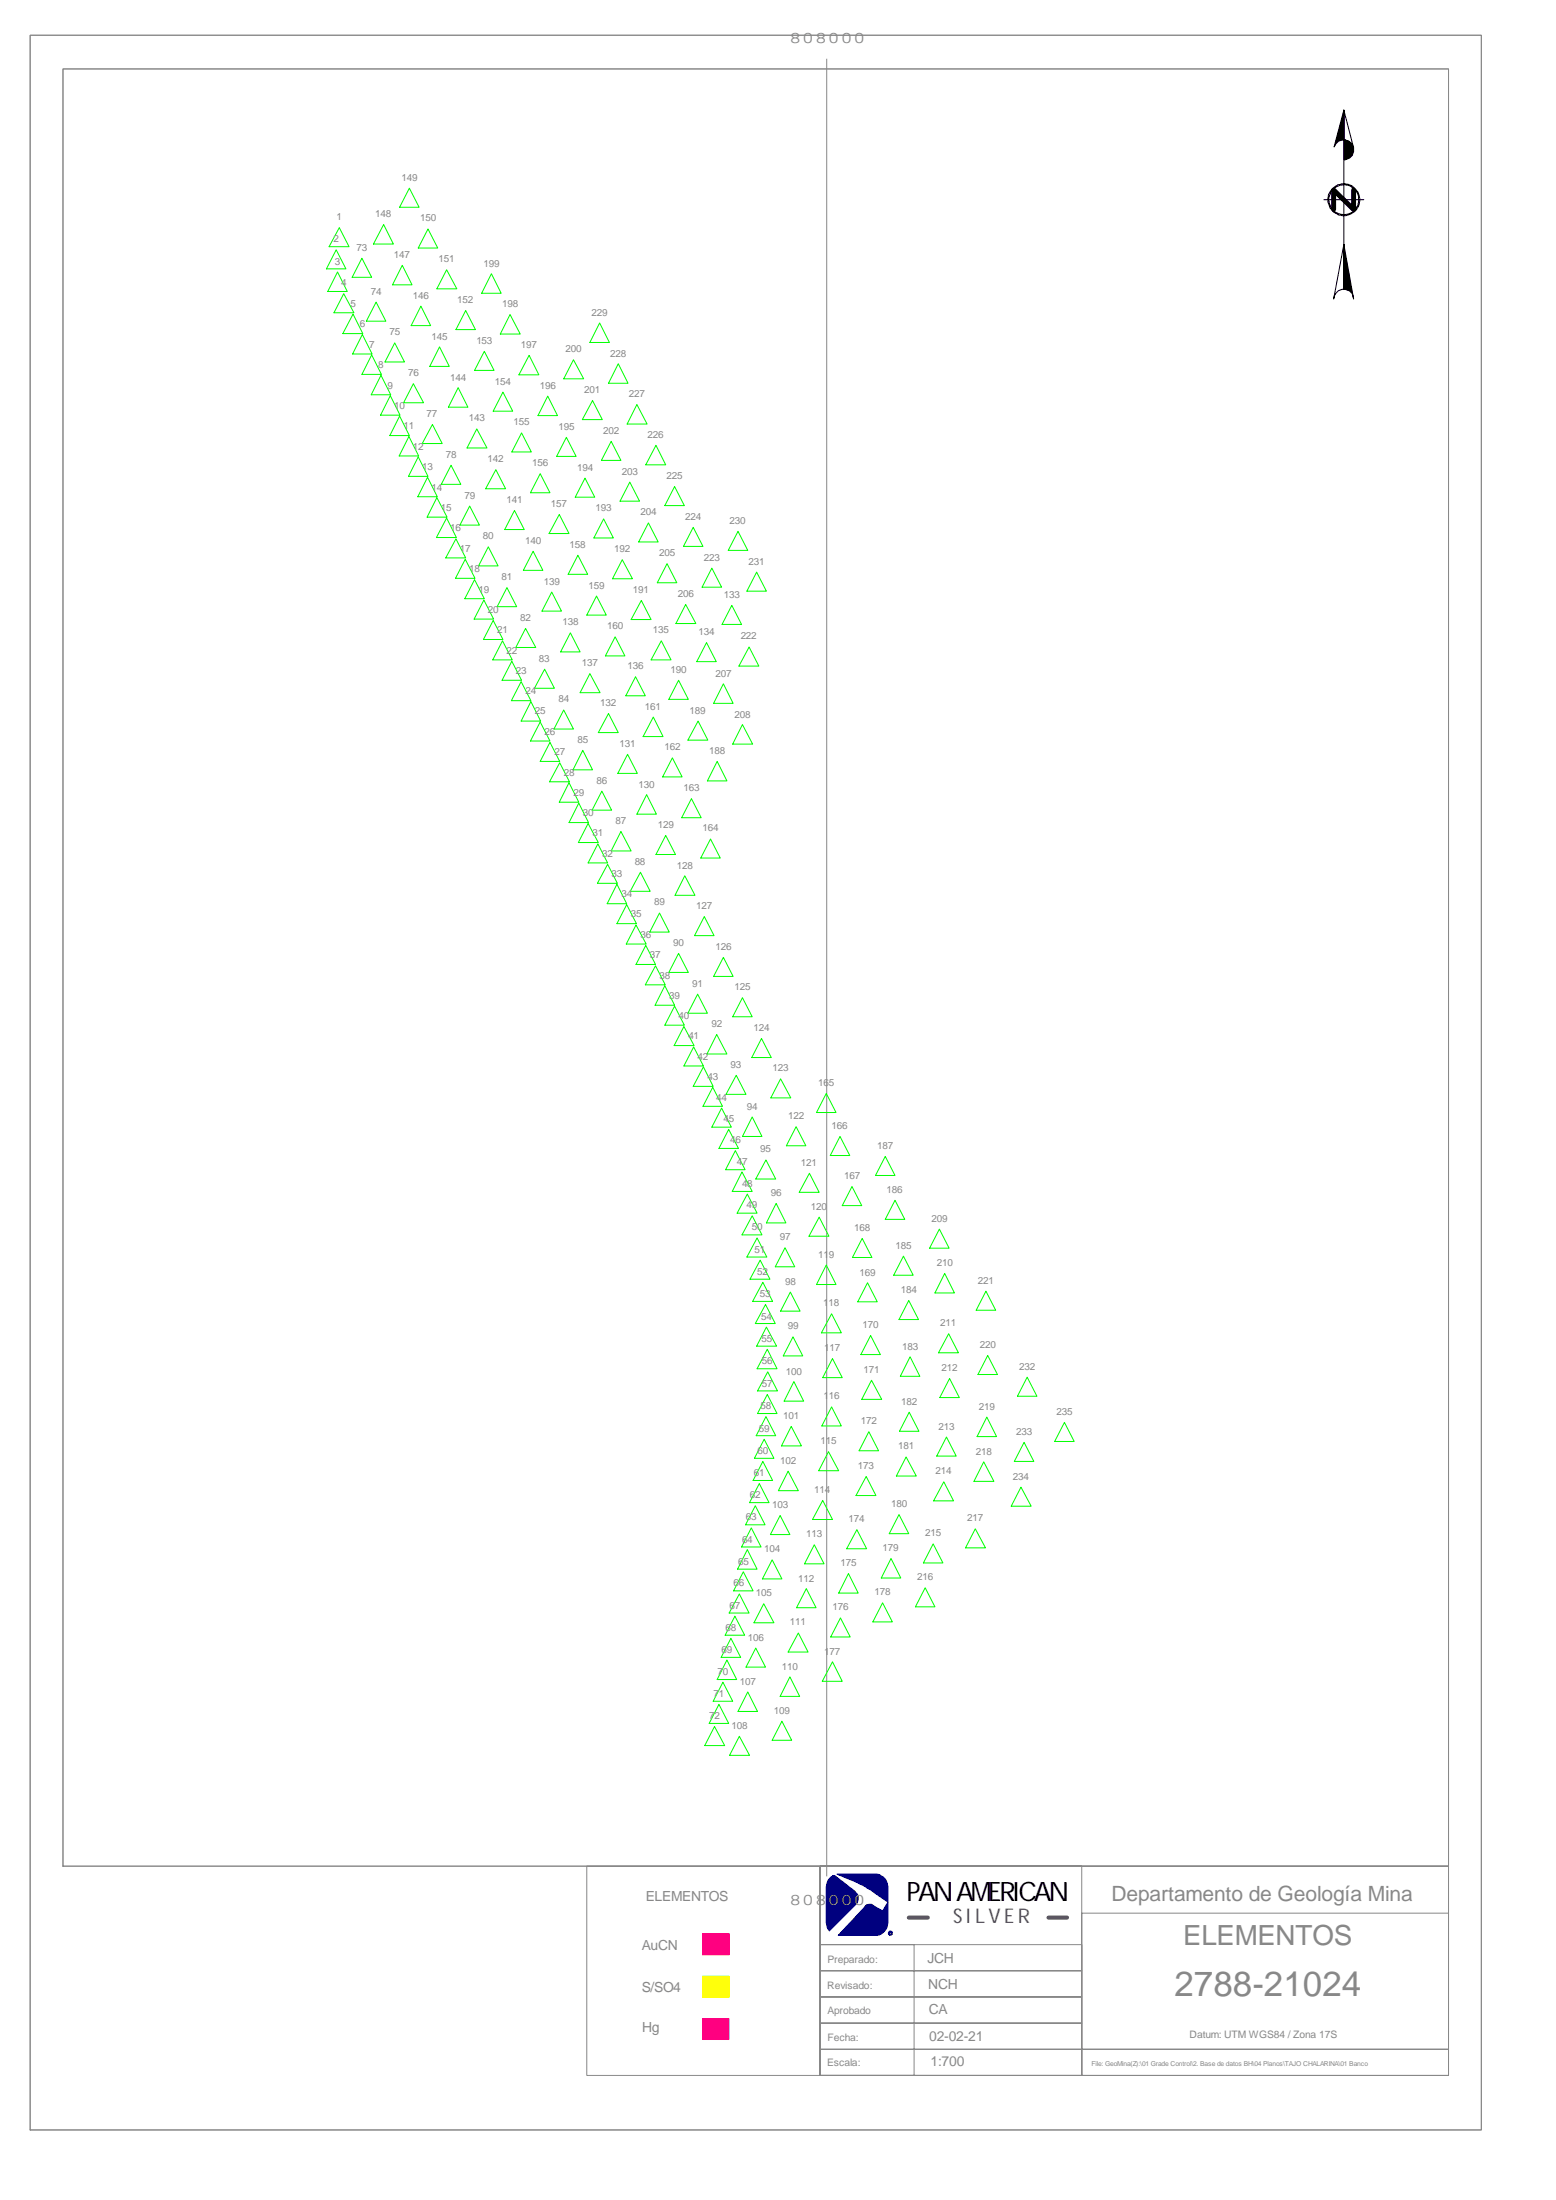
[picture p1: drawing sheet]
<svg xmlns="http://www.w3.org/2000/svg" width="297mm" height="420mm" viewBox="0 0 297 420" stroke-linecap="round" stroke-linejoin="round" font-family="sans-serif">
<g fill="#000" stroke="#000" stroke-width=".19">
<path d="M256.5 26.7a1.91 1.91 0 0 1 1.9 1.9 1.91 1.91 0 0 1-1.9 1.9z" fill-rule="evenodd"/>
<path d="M256.5 21v5.7a2.04 2.04 0 0 0-1.8 1.4z" fill-rule="evenodd"/>
<path d="M256.5 46.7l1.9 10.4-.2-.8a1.76 1.76 0 0 0-1.7-1.1z" fill-rule="evenodd"/>
</g>
<path d="M134.1 385.5h5.1v4h-5.1z" fill-rule="evenodd" fill="#f0f" stroke="#f0f" stroke-width=".19"/>
<path d="M134.1 377.4h5.1v4.1h-5.1z" fill-rule="evenodd" fill="#ff0" stroke="#ff0" stroke-width=".19"/>
<path d="M134.1 369.3h5.1v4h-5.1z" fill-rule="evenodd" fill="#f00" stroke="#f00" stroke-width=".19"/>
<g fill="#00007f" stroke="#00007f" stroke-width=".19">
<path d="M158.3 358.8l.7-.6h.3l3.9 3a1.71 1.71 0 0 1 .3 2.4l-5.2 5.2a2.31 2.31 0 0 1-.6-1.6v-6.9l.2-.8z" fill-rule="evenodd"/>
<path d="M159.8 357.9h7.2a2.41 2.41 0 0 1 2.5 2.4v6.9a2.44 2.44 0 0 1-2.5 2.4h-7l5.1-5.5a1.13 1.13 0 0 1 1.6-.2l1.8 1.1 1-1.7-4.7-3.2z" fill-rule="evenodd"/>
</g>
<g fill="none" stroke="#888" stroke-width=".19">
<path d="M5.8 6.7h277v400.1h-277zM12 13.2h264.5v343.2h-264.5zM157.8 11.2v347.2M112 356.4h44.5v40h-44.5zM156.5 356.4h120v40h-120zM156.5 356.4h50v40h-50zM156.5 376.4h50v5h-50zM156.5 371.4h50v5h-50zM156.5 371.4h18v25h-18zM206.5 365.4h70v26h-70zM156.5 391.4h50v5h-50zM156.5 386.4h50v5h-50z"/>
<path d="M156.5 381.4h50v5h-50zM206.5 391.4h70v5h-70z"/>
</g>
<g fill="none" stroke="#000" stroke-width=".19">
<path d="M252.7 38.1h7.6M256.5 21l1.9 7.2a2.14 2.14 0 0 0-1.9-1.5zM256.5 21v34.2M256.5 46.7v8.5a1.87 1.87 0 0 0-1.7 1.1l-.2 .8z"/>
<circle cx="256.5" cy="38.1" r="3.1"/>
<circle cx="256.5" cy="38.1" r="2.84"/>
</g>
<path d="M258.4 36.3v3.7l-3.8-3.7v3.7" fill="none" stroke="#000" stroke-width=".93"/>
<path d="M169.8 368.9a.31 .31 0 0 1 .4 .1 .31 .31 0 0 1-.1 .4 .31 .31 0 0 1-.4-.1z" fill="none" stroke="#00007f" stroke-width=".34"/>
<g fill="none" stroke="#0f0" stroke-width=".19">
<path d="M78.1 35.9l1.9 3.7h-3.7zM64.2 47.7l1.8 3.7h-3.7zM64.4 51.9l1.9 3.8h-3.7zM64.8 43.5l1.8 3.6h-3.8zM65.6 56.1l2 3.6h-3.8zM67.4 60l1.9 3.7h-3.9zM69.1 49.3l1.9 3.7h-3.8zM71.8 57.7l1.9 3.6h-3.8zM73.2 42.9l1.9 3.7h-3.8zM76.8 50.7l1.9 3.7h-3.8zM80.3 58.5l1.9 3.7h-3.7zM81.7 43.7l1.9 3.7h-3.8z"/>
<path d="M85.3 51.5l1.9 3.7h-3.8zM88.9 59.3l1.9 3.6h-3.8zM93.8 52.3l1.9 3.7h-3.8zM69.2 63.9l1.8 3.7h-3.7zM71 67.8l1.8 3.7h-3.7zM72.7 71.7l1.9 3.7h-3.7zM74.5 75.6l1.9 3.7h-3.8zM75.4 65.5l1.8 3.6h-3.7zM76.3 79.5l1.8 3.7h-3.7zM78.9 73.3l2 3.6h-3.9zM83.9 66.3l1.9 3.7h-3.8zM87.5 74l1.8 3.8h-3.7z"/>
<path d="M92.5 67.1l1.8 3.6h-3.7zM96 74.9l1.9 3.6h-3.8zM97.4 60.1l1.9 3.7h-3.8zM101 67.9l1.9 3.7h-3.8zM104.6 75.6l1.8 3.8h-3.7zM109.5 68.7l1.9 3.6h-3.8zM113.1 76.5l1.9 3.6h-3.8zM114.5 61.7l1.8 3.7h-3.7zM118 69.5l1.9 3.7h-3.7zM121.6 77.3l1.9 3.7h-3.8zM78.1 83.4l1.8 3.7h-3.7zM79.8 87.2l1.9 3.8h-3.7z"/>
<path d="M81.6 91.1l1.9 3.8h-3.7zM82.5 81.1l1.9 3.6h-3.8zM83.4 95l1.9 3.8h-3.8zM85.3 98.9l1.8 3.8h-3.8zM86.1 88.9l1.9 3.6h-3.8zM89.7 96.6l1.8 3.7h-3.7zM91 81.9l2 3.7h-3.8zM94.7 89.7l1.8 3.6h-3.8zM98.2 97.5l1.9 3.6h-3.7zM99.6 82.7l1.8 3.6h-3.7zM103.1 90.5l1.9 3.6h-3.7zM106.8 98.3l1.8 3.6h-3.8z"/>
<path d="M108.1 83.5l1.9 3.7h-3.7zM111.7 91.3l1.8 3.7h-3.7zM115.2 99.1l1.9 3.6h-3.7zM116.7 84.3l1.8 3.6h-3.7zM120.2 92.1l1.9 3.6h-3.7zM123.8 99.9l1.8 3.6h-3.7zM125.2 85l1.9 3.8h-3.8zM128.8 92.9l1.8 3.7h-3.7zM87 102.9l1.9 3.7h-3.8zM88.8 106.8l1.9 3.6h-3.7zM90.6 110.7l1.9 3.6h-3.8zM92.4 114.6l1.8 3.6h-3.7z"/>
<path d="M93.2 104.4l1.9 3.7h-3.7zM94.1 118.5l1.9 3.6h-3.7zM96.8 112.2l1.8 3.7h-3.7zM101.8 105.3l1.8 3.6h-3.7zM105.3 113.1l1.9 3.6h-3.7zM110.3 106l1.9 3.7h-3.7zM113.9 113.8l1.8 3.7h-3.7zM118.8 106.9l1.9 3.6h-3.8zM122.4 114.7l1.9 3.6h-3.8zM127.3 107.7l1.9 3.6h-3.7zM130.9 115.4l1.9 3.7h-3.8zM132.3 100.7l1.9 3.7h-3.7z"/>
<path d="M135.9 108.5l1.9 3.6h-3.8zM139.7 115.6l1.9 3.7h-3.8zM140.9 101.5l1.8 3.6h-3.7zM144.4 109.3l1.9 3.6h-3.7zM95.9 122.4l1.9 3.6h-3.7zM97.7 126.3l1.9 3.6h-3.8zM99.5 130.2l1.8 3.6h-3.7zM100.3 120l2 3.7h-3.8zM101.3 134l1.9 3.7h-3.7zM103.1 137.9l1.9 3.6h-3.7zM104 127.8l1.8 3.6h-3.8zM107.6 135.6l1.9 3.6h-3.8z"/>
<path d="M108.9 120.9l1.8 3.6h-3.7zM112.6 128.7l2 3.6h-3.9zM116.2 136.3l1.8 3.6h-3.8zM117.4 121.6l1.9 3.7h-3.7zM121.3 129.2l1.9 3.7h-3.7zM124.7 136.9l1.9 3.8h-3.8zM126.2 122.4l1.9 3.6h-3.8zM129.5 129.9l1.9 3.7h-3.7zM133.3 137.7l1.8 3.7h-3.8zM134.9 122.7l1.8 3.7h-3.7zM138.1 130.6l1.9 3.7h-3.8zM141.7 138.4l2 3.7h-3.8z"/>
<path d="M143 123.6l1.9 3.6h-3.8zM105 141.8l1.8 3.6h-3.7zM106.8 145.7l1.9 3.6h-3.8zM108.6 149.5l1.9 3.7h-3.7zM110.5 153.4l1.9 3.7h-3.8zM111.3 143.3l1.8 3.7h-3.7zM112.3 157.3l1.9 3.6h-3.8zM114.9 151.1l1.9 3.6h-3.8zM118.5 158.8l2 3.7h-3.8zM119.8 144.1l1.9 3.6h-3.8zM123.4 151.8l1.9 3.7h-3.7zM127.1 159.6l1.8 3.6h-3.7z"/>
<path d="M128.4 144.7l1.8 3.7h-3.7zM132 152.5l1.9 3.7h-3.8zM136.9 145.4l1.9 3.7h-3.8zM114.1 161.2l1.9 3.6h-3.7zM116 165.1l1.9 3.6h-3.9zM117.8 168.9l1.8 3.7h-3.7zM119.6 172.8l1.9 3.6h-3.7zM121.4 176.7l2 3.6h-3.9zM122.3 166.6l1.8 3.6h-3.8zM125.9 174.4l1.9 3.6h-3.8zM130.7 167.3l2 3.7h-3.8zM134.5 175l1.8 3.7h-3.7z"/>
<path d="M135.6 160.2l1.9 3.7h-3.7zM123.3 180.6l1.8 3.6h-3.7zM125.1 184.4l1.9 3.7h-3.8zM126.9 188.3l1.9 3.7h-3.7zM128.8 192.2l1.8 3.6h-3.7zM129.5 182.1l1.9 3.6h-3.7zM130.6 196l1.9 3.7h-3.8zM132.4 199.9l1.9 3.7h-3.7zM133.2 189.9l1.8 3.6h-3.7zM136.8 197.6l2 3.7h-3.8zM138.1 182.8l1.9 3.7h-3.8zM141.7 190.5l1.9 3.7h-3.7z"/>
<path d="M145.4 198.3l1.8 3.7h-3.7zM134.3 203.8l1.8 3.7h-3.8zM136.1 207.6l1.8 3.7h-3.7zM137.8 211.6l1.8 3.7h-3.7zM139.1 215.7l1.9 3.6h-3.8zM140.4 219.8l1.8 3.6h-3.7zM140.5 205.4l1.9 3.6h-3.8zM143.6 213.3l1.9 3.7h-3.8zM149 206l2 3.7h-3.8zM152 215.2l1.8 3.6h-3.7zM157.7 208.8l1.9 3.7h-3.7zM160.4 217l1.8 3.7h-3.7z"/>
<path d="M141.6 223.8l2 3.7h-3.8zM142.7 228l1.8 3.7h-3.8zM143.6 232.2l1.9 3.6h-3.9zM144.5 236.4l1.9 3.7h-3.8zM146.2 221.5l1.9 3.7h-3.8zM148.2 229.8l1.8 3.8h-3.7zM149.9 238.3l1.8 3.6h-3.7zM154.5 224.1l1.9 3.6h-3.8zM156.4 232.5l1.8 3.6h-3.8zM162.6 226.6l1.9 3.7h-3.7zM164.6 236.5l1.9 3.7h-3.8zM169 220.9l1.9 3.6h-3.8z"/>
<path d="M170.9 229.2l1.8 3.7h-3.7zM172.5 239.9l1.8 3.6h-3.7zM179.3 234.7l1.9 3.7h-3.7zM145.1 240.7l1.9 3.6h-3.8zM145.6 244.9l1.9 3.6h-3.8zM146.1 249.1l1.9 3.7h-3.8zM146.3 253.4l2 3.7h-3.9zM146.5 257.7l1.8 3.7h-3.8zM150.9 246.8l1.8 3.6h-3.7zM151.4 255.3l1.8 3.7h-3.7zM157.7 241.6l1.9 3.7h-3.7zM158.7 250.9l1.9 3.7h-3.8z"/>
<path d="M158.9 259.5l1.9 3.6h-3.7zM165.6 245l1.9 3.6h-3.8zM166.2 255.1l1.9 3.6h-3.8zM173.5 248.4l1.8 3.6h-3.7zM173.7 259.1l1.9 3.7h-3.7zM180.3 243.2l1.9 3.7h-3.7zM181.1 254.7l1.9 3.7h-3.8zM188.2 246.6l1.9 3.6h-3.7zM188.6 258.9l1.8 3.6h-3.7zM145.6 279.1l1.9 3.6h-3.7zM145.9 274.9l1.8 3.6h-3.7zM146.2 270.6l1.9 3.6h-3.7z"/>
<path d="M146.5 266.3l1.8 3.7h-3.7zM146.6 262l1.8 3.6h-3.8zM151 272.4l2 3.7h-3.8zM151.6 263.9l1.8 3.7h-3.7zM158.2 277.2l1.9 3.7h-3.8zM158.7 268.7l1.9 3.6h-3.7zM165.9 273.4l1.8 3.7h-3.7zM166.4 263.6l1.9 3.7h-3.8zM173 278.3l1.9 3.6h-3.8zM173.6 269.7l1.8 3.6h-3.7zM180.7 274.4l1.8 3.7h-3.7zM181.3 263.3l1.8 3.6h-3.7z"/>
<path d="M187.8 279.2l1.9 3.7h-3.8zM188.4 270.6l1.8 3.8h-3.7zM195.5 275.5l1.9 3.6h-3.8zM196.1 263l1.9 3.7h-3.8zM203.2 271.7l1.9 3.6h-3.8zM142.7 296l1.8 3.7h-3.7zM143.4 291.8l1.9 3.6h-3.7zM144.2 287.6l1.8 3.6h-3.7zM144.9 283.3l1.9 3.7h-3.7zM147.4 297.9l1.9 3.6h-3.8zM148.9 289.4l1.9 3.7h-3.7zM150.5 281l1.9 3.7h-3.8z"/>
<path d="M155.4 295l1.9 3.7h-3.7zM157.1 286.6l1.8 3.6h-3.8zM163.6 292.1l1.8 3.7h-3.8zM165.4 282l1.8 3.6h-3.8zM170.1 297.6l1.9 3.8h-3.8zM171.6 289.3l1.9 3.6h-3.7zM178.1 294.9l1.9 3.6h-3.7zM180.2 283l1.8 3.6h-3.8zM186.2 292l1.9 3.6h-3.8zM194.9 284l1.9 3.7h-3.8zM138.8 317l1.8 3.8h-3.7zM139.5 312.9l1.9 3.6h-3.7z"/>
<path d="M140.3 308.7l1.9 3.6h-3.8zM141.1 304.4l1.9 3.7h-3.8zM141.9 300.2l1.9 3.6h-3.8zM144.3 314.7l1.8 3.7h-3.7zM145.8 306.3l1.9 3.6h-3.8zM152.4 311.9l1.9 3.6h-3.8zM153.9 303.4l1.9 3.6h-3.7zM158.9 317.4l1.9 3.7h-3.8zM160.4 309l1.9 3.6h-3.7zM162 300.5l1.8 3.7h-3.7zM168.5 306.1l1.8 3.7h-3.7zM176.6 303.2l1.9 3.7h-3.7z"/>
<path d="M136.4 329.7l1.9 3.7h-3.8zM137.2 325.5l1.9 3.6h-3.7zM138 321.3l1.9 3.6h-3.8zM141.1 331.6l2 3.6h-3.8zM142.7 323.1l1.9 3.8h-3.7zM149.3 328.7l1.8 3.7h-3.7zM150.8 320.3l1.9 3.7h-3.8zM170.2 369.6h.1"/>
</g>
<path d="M173.5 366.2h3.6M200.2 366.2h3.5" fill="none" stroke="#494949" stroke-width=".76"/>
<text font-size="6.7" fill="#888" x="224.2" y="381.2">2788-21024</text>
<text font-size="5.3" fill="#888" x="225.9" y="371.4">ELEMENTOS</text>
<text font-size="5.1" x="173.1" y="363.1">PAN AMERICAN</text>
<text font-size="4" fill="#888" x="212.2" y="363">Departamento de Geología Mina</text>
<text font-size="3.9" fill="#575757" x="181.9" y="367.2">S I L V E R</text>
<g font-size="3.1" fill="#888">
<text x="150.6" y="8.3">808000</text>
<text x="150.6" y="363.8">808000</text>
</g>
<g font-size="2.7" fill="#888">
<text x="123.3" y="363">ELEMENTOS</text>
<text x="122.5" y="372.3">AuCN</text>
<text x="177" y="374.9">JCH</text>
<text x="122.5" y="380.4">S/SO4</text>
<text x="177.2" y="379.9">NCH</text>
<text x="122.6" y="388.2">Hg</text>
<text x="177.3" y="384.6">CA</text>
<text x="177.4" y="389.8">02-02-21</text>
<text x="177.6" y="394.6">1:700</text>
</g>
<g font-size="2" fill="#888">
<text x="158" y="374.9">Preparado:</text>
<text x="157.9" y="379.9">Revisado:</text>
<text x="158" y="384.7">Aprobado</text>
<text x="158" y="389.8">Fecha:</text>
<text x="227.1" y="389.3">Datum: UTM WGS84 / Zona 17S</text>
<text x="157.9" y="394.6">Escala:</text>
</g>
<g font-size="1.9" fill="#888">
<text x="76.6" y="34.5">149</text>
<text x="71.6" y="41.5">148</text>
<text x="63.7" y="46.3">2</text>
<text x="64.3" y="42">1</text>
<text x="68.1" y="47.9">73</text>
<text x="80.2" y="42.3">150</text>
<text x="63.9" y="50.6">3</text>
<text x="75.2" y="49.3">147</text>
<text x="83.7" y="50.1">151</text>
<text x="92.3" y="50.9">199</text>
<text x="65.1" y="54.7">4</text>
<text x="66.9" y="58.6">5</text>
<text x="70.8" y="56.3">74</text>
<text x="78.8" y="57.1">146</text>
<text x="87.3" y="57.9">152</text>
<text x="95.8" y="58.7">198</text>
<text x="68.7" y="62.5">6</text>
<text x="74.3" y="64.1">75</text>
<text x="82.4" y="64.9">145</text>
<text x="90.9" y="65.7">153</text>
<text x="112.9" y="60.3">229</text>
<text x="70.4" y="66.4">7</text>
<text x="72.2" y="70.3">8</text>
<text x="77.9" y="71.8">76</text>
<text x="99.4" y="66.5">197</text>
<text x="107.9" y="67.3">200</text>
<text x="116.5" y="68.1">228</text>
<text x="74" y="74.2">9</text>
<text x="85.9" y="72.7">144</text>
<text x="94.5" y="73.4">154</text>
<text x="103" y="74.3">196</text>
<text x="111.5" y="75.1">201</text>
<text x="120.1" y="75.9">227</text>
<text x="75.3" y="78.1">10</text>
<text x="77" y="82">11</text>
<text x="81.4" y="79.6">77</text>
<text x="89.5" y="80.5">143</text>
<text x="98" y="81.2">155</text>
<text x="106.6" y="82.1">195</text>
<text x="115.1" y="82.8">202</text>
<text x="123.6" y="83.7">226</text>
<text x="78.8" y="85.9">12</text>
<text x="80.6" y="89.8">13</text>
<text x="85.1" y="87.4">78</text>
<text x="93" y="88.3">142</text>
<text x="101.6" y="89">156</text>
<text x="110.2" y="89.9">194</text>
<text x="82.4" y="93.7">14</text>
<text x="88.6" y="95.2">79</text>
<text x="118.7" y="90.6">203</text>
<text x="127.3" y="91.5">225</text>
<text x="84.2" y="97.6">15</text>
<text x="85.9" y="101.5">16</text>
<text x="96.7" y="96.1">141</text>
<text x="105.2" y="96.8">157</text>
<text x="113.7" y="97.7">193</text>
<text x="122.3" y="98.4">204</text>
<text x="130.8" y="99.3">224</text>
<text x="139.3" y="100">230</text>
<text x="87.8" y="105.4">17</text>
<text x="92.2" y="103">80</text>
<text x="100.2" y="103.8">140</text>
<text x="108.7" y="104.6">158</text>
<text x="117.3" y="105.5">192</text>
<text x="125.8" y="106.2">205</text>
<text x="134.4" y="107.1">223</text>
<text x="142.9" y="107.8">231</text>
<text x="89.6" y="109.3">18</text>
<text x="91.4" y="113.2">19</text>
<text x="95.8" y="110.8">81</text>
<text x="103.8" y="111.6">139</text>
<text x="112.4" y="112.4">159</text>
<text x="120.8" y="113.2">191</text>
<text x="93.1" y="117.1">20</text>
<text x="99.3" y="118.6">82</text>
<text x="107.4" y="119.4">138</text>
<text x="129.4" y="114">206</text>
<text x="138.2" y="114.2">133</text>
<text x="94.9" y="120.9">21</text>
<text x="96.7" y="124.8">22</text>
<text x="115.9" y="120.2">160</text>
<text x="124.6" y="120.9">135</text>
<text x="133.3" y="121.3">134</text>
<text x="141.4" y="122.1">222</text>
<text x="98.5" y="128.7">23</text>
<text x="102.9" y="126.4">83</text>
<text x="111.1" y="127.2">137</text>
<text x="119.8" y="127.8">136</text>
<text x="128" y="128.5">190</text>
<text x="136.6" y="129.2">207</text>
<text x="100.3" y="132.6">24</text>
<text x="102.1" y="136.4">25</text>
<text x="106.6" y="134.2">84</text>
<text x="114.6" y="134.8">132</text>
<text x="123.1" y="135.6">161</text>
<text x="131.7" y="136.3">189</text>
<text x="140.2" y="137">208</text>
<text x="104" y="140.3">26</text>
<text x="110.2" y="141.9">85</text>
<text x="118.3" y="142.6">131</text>
<text x="126.8" y="143.3">162</text>
<text x="105.8" y="144.2">27</text>
<text x="107.6" y="148.1">28</text>
<text x="113.9" y="149.6">86</text>
<text x="135.4" y="144.1">188</text>
<text x="109.5" y="152">29</text>
<text x="111.3" y="155.8">30</text>
<text x="121.9" y="150.4">130</text>
<text x="130.5" y="151.1">163</text>
<text x="113.1" y="159.7">31</text>
<text x="117.5" y="157.4">87</text>
<text x="125.6" y="158.1">129</text>
<text x="134.1" y="158.8">164</text>
<text x="115" y="163.6">32</text>
<text x="116.8" y="167.5">33</text>
<text x="121.2" y="165.1">88</text>
<text x="129.2" y="165.9">128</text>
<text x="118.6" y="171.3">34</text>
<text x="124.9" y="172.9">89</text>
<text x="132.9" y="173.6">127</text>
<text x="120.4" y="175.2">35</text>
<text x="122.3" y="179.1">36</text>
<text x="124" y="183">37</text>
<text x="128.5" y="180.6">90</text>
<text x="136.6" y="181.4">126</text>
<text x="125.9" y="186.9">38</text>
<text x="127.8" y="190.7">39</text>
<text x="132.2" y="188.4">91</text>
<text x="140.2" y="189.1">125</text>
<text x="129.5" y="194.6">40</text>
<text x="135.8" y="196.2">92</text>
<text x="143.8" y="196.9">124</text>
<text x="131.4" y="198.5">41</text>
<text x="133.2" y="202.4">42</text>
<text x="139.4" y="203.9">93</text>
<text x="135" y="206.2">43</text>
<text x="147.5" y="204.6">123</text>
<text x="156.2" y="207.4">165</text>
<text x="136.7" y="210.2">44</text>
<text x="138.1" y="214.2">45</text>
<text x="142.6" y="212">94</text>
<text x="150.5" y="213.7">122</text>
<text x="158.7" y="215.6">166</text>
<text x="139.4" y="218.3">46</text>
<text x="145.1" y="220.1">95</text>
<text x="167.5" y="219.4">187</text>
<text x="140.6" y="222.5">47</text>
<text x="141.6" y="226.6">48</text>
<text x="152.9" y="222.6">121</text>
<text x="161.1" y="225.2">167</text>
<text x="169.2" y="227.8">186</text>
<text x="142.5" y="230.8">49</text>
<text x="147.2" y="228.5">96</text>
<text x="154.8" y="231">120</text>
<text x="177.8" y="233.3">209</text>
<text x="143.5" y="235">50</text>
<text x="144" y="239.2">51</text>
<text x="148.8" y="236.9">97</text>
<text x="163.1" y="235.1">168</text>
<text x="170.9" y="238.5">185</text>
<text x="144.5" y="243.5">52</text>
<text x="149.9" y="245.3">98</text>
<text x="156.2" y="240.2">119</text>
<text x="164.1" y="243.6">169</text>
<text x="178.8" y="241.9">210</text>
<text x="186.7" y="245.2">221</text>
<text x="145" y="247.7">53</text>
<text x="157.1" y="249.5">118</text>
<text x="172" y="246.9">184</text>
<text x="145.3" y="252">54</text>
<text x="145.4" y="256.3">55</text>
<text x="150.4" y="253.9">99</text>
<text x="164.7" y="253.6">170</text>
<text x="172.2" y="257.8">183</text>
<text x="179.5" y="253.3">211</text>
<text x="187" y="257.4">220</text>
<text x="145.5" y="260.6">56</text>
<text x="150" y="262.5">100</text>
<text x="157.3" y="258">117</text>
<text x="164.8" y="262.2">171</text>
<text x="179.7" y="261.8">212</text>
<text x="194.6" y="261.6">232</text>
<text x="145.2" y="269.1">58</text>
<text x="145.5" y="264.9">57</text>
<text x="157.2" y="267.3">116</text>
<text x="172" y="268.3">182</text>
<text x="186.9" y="269.3">219</text>
<text x="144.9" y="273.4">59</text>
<text x="149.5" y="271.1">101</text>
<text x="156.6" y="275.8">115</text>
<text x="164.3" y="272">172</text>
<text x="179.2" y="273">213</text>
<text x="194" y="274">233</text>
<text x="201.7" y="270.2">235</text>
<text x="143.9" y="281.9">61</text>
<text x="144.6" y="277.7">60</text>
<text x="148.9" y="279.6">102</text>
<text x="163.7" y="280.5">173</text>
<text x="171.4" y="276.8">181</text>
<text x="178.6" y="281.6">214</text>
<text x="186.3" y="277.8">218</text>
<text x="143.2" y="286.1">62</text>
<text x="147.4" y="288">103</text>
<text x="155.4" y="285.1">114</text>
<text x="170.1" y="287.8">180</text>
<text x="193.4" y="282.6">234</text>
<text x="142.4" y="290.4">63</text>
<text x="153.9" y="293.6">113</text>
<text x="162" y="290.7">174</text>
<text x="176.6" y="293.4">215</text>
<text x="184.7" y="290.5">217</text>
<text x="140.9" y="298.8">65</text>
<text x="141.6" y="294.6">64</text>
<text x="145.9" y="296.5">104</text>
<text x="160.4" y="299.2">175</text>
<text x="168.5" y="296.3">179</text>
<text x="140" y="303">66</text>
<text x="144.3" y="304.8">105</text>
<text x="152.4" y="302">112</text>
<text x="167" y="304.7">178</text>
<text x="175.1" y="301.8">216</text>
<text x="138.5" y="311.4">68</text>
<text x="139.3" y="307.2">67</text>
<text x="150.8" y="310.4">111</text>
<text x="158.9" y="307.6">176</text>
<text x="137.8" y="315.7">69</text>
<text x="142.7" y="313.3">106</text>
<text x="157.3" y="316">177</text>
<text x="137" y="319.8">70</text>
<text x="141.2" y="321.8">107</text>
<text x="149.3" y="318.9">110</text>
<text x="135.4" y="328.3">72</text>
<text x="136.2" y="324.1">71</text>
<text x="147.7" y="327.3">109</text>
<text x="139.6" y="330.2">108</text>
</g>
<text font-size="1.3" fill="#888" x="208.4" y="394.6">File: GeoMina(Z):\01 Grade Control\2. Base de datos BH\04 Planos\TAJO CHALARINA\01 Banco</text>
<text font-size=".5" fill="#020975" x="169.8" y="369.4">R</text>
</svg>
